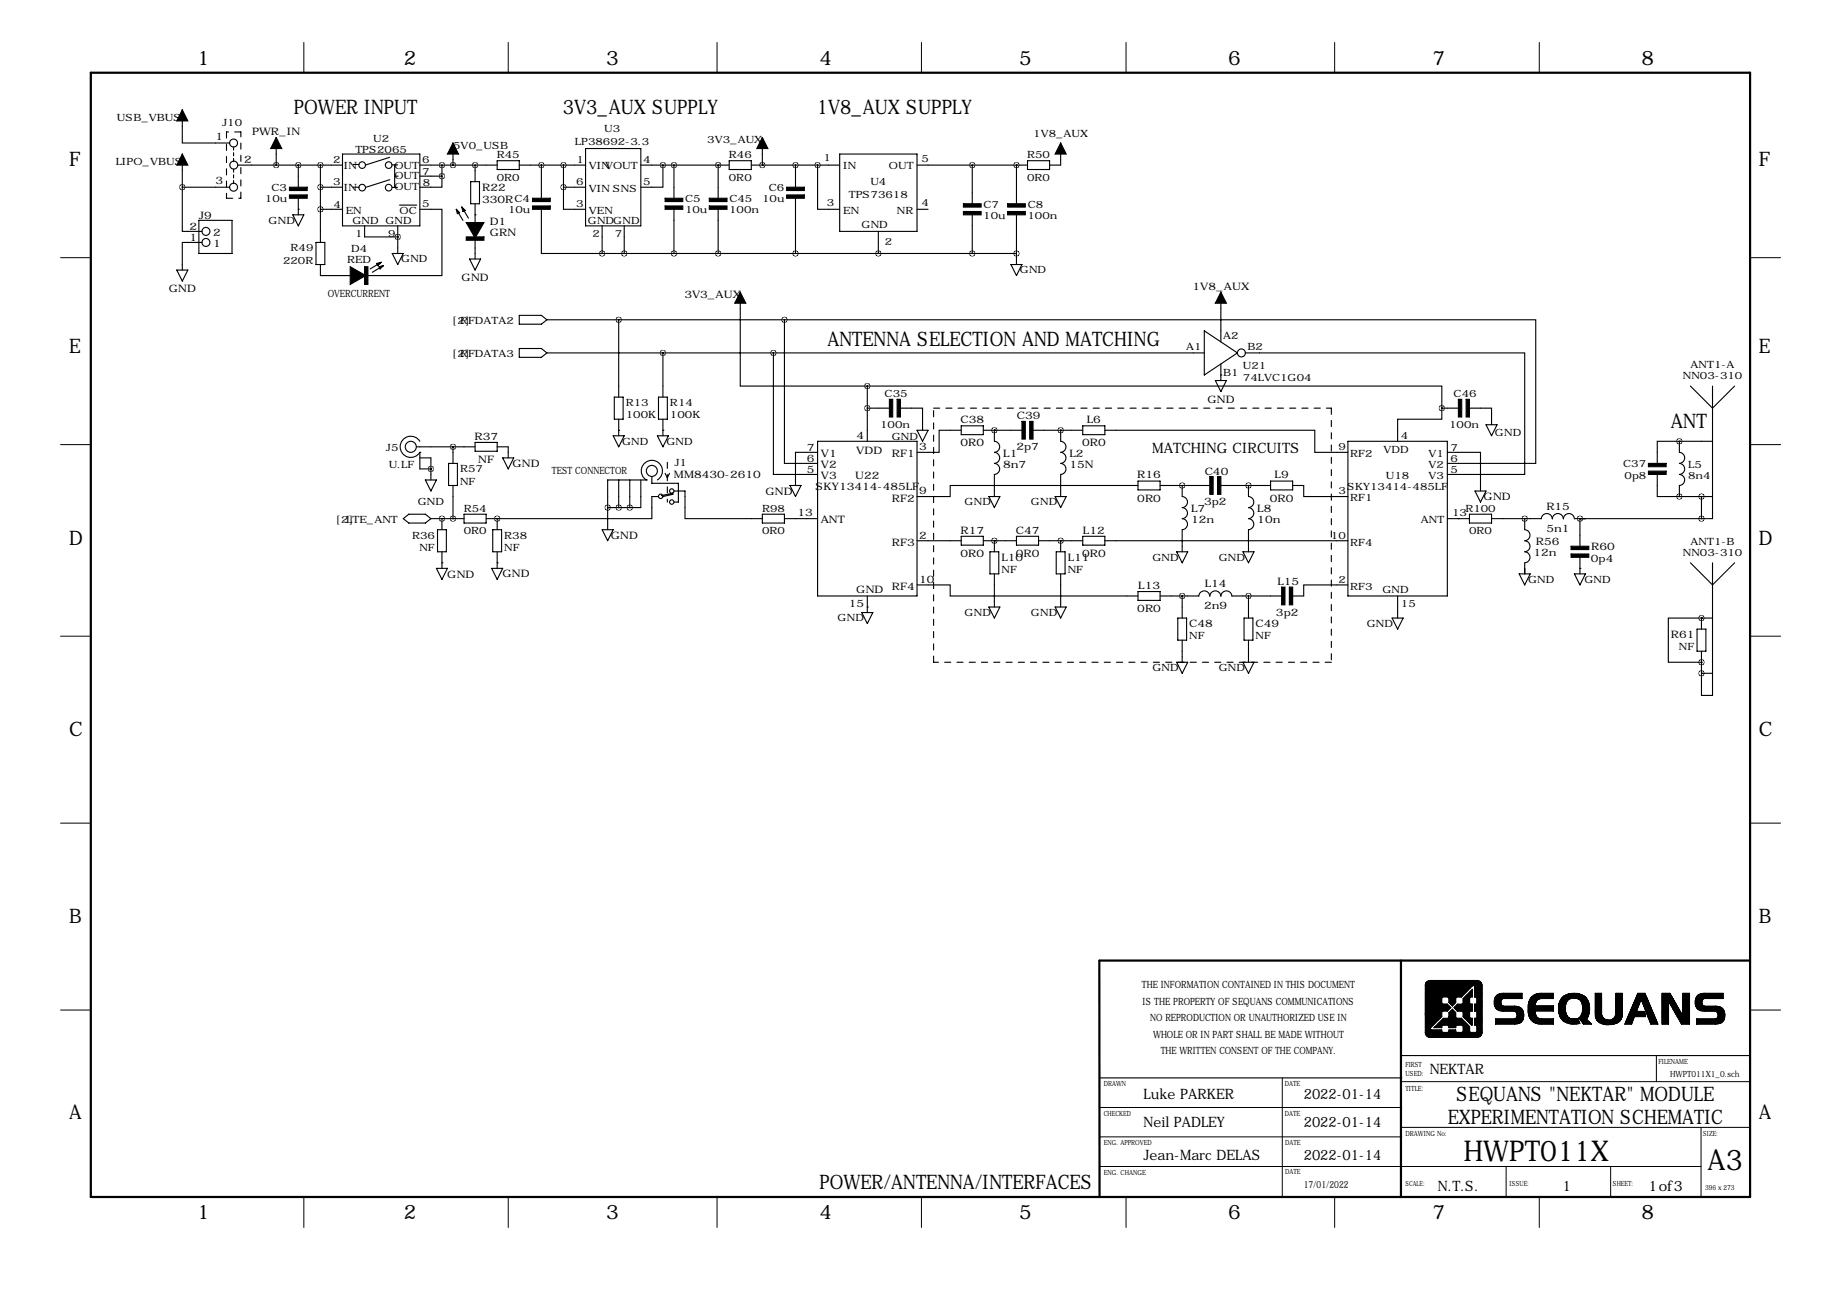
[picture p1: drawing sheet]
<svg xmlns="http://www.w3.org/2000/svg" width="419mm" height="297mm" viewBox="0 0 419 297" stroke-linecap="round" stroke-linejoin="round" font-family="sans-serif">
<g fill="none" stroke="#000" stroke-width=".23">
<path d="M69.8 9.8v6.9M116.8 9.8v6.9M164.8 9.8v6.9M211.8 9.8v6.9M258.9 9.8v6.9M306.8 9.8v6.9M353.9 9.8v6.9M13.9 59.2h7M402.3 59.2h7M13.9 102.2h7M402.3 102.2h7M13.9 146.3h7"/>
<path d="M402.3 146.3h7M13.9 189.2h7M402.3 189.2h7M13.9 232.2h7M327.7 233h3.7M327.7 233.2h3.7M327.7 229.5h3.7M327.7 231.2h5.2l.2 .1h-5.4M327.7 232.4h3.9l-3.9 .1M327.7 228.6h8.8l-8.8 .1M327.7 228.8h8.6l-.1 .1h-8.5M327.7 229h8.3l-.1 .2h-2.9l1.7 .1v1.2l-.8 .8-.8-.8v-1.1h1.6"/>
<path d="M327.7 229.2h3.8l-3.8 .1M327.7 229.8h3.7M327.7 230h3.7M327.7 230.3h3.7M327.7 230.4h3.7M327.7 230.5h3.7M327.7 230.6h3.7M327.7 230.9h5M327.7 231.4h5.5l.1 .2h-5.6M327.7 231.7h5.7M327.7 231.9h5.4M327.7 232h5.3"/>
<path d="M327.7 232.2h5.2M327.7 232.3h5.1M327.7 232.8h3.7M327.7 233.3h3.7M327.7 229.4h3.7v1.4h-3.7M327.7 229.7h3.7M327.7 229.9h3.7M327.7 230.2h3.7M327.7 231.8h5.5M327.7 232.7h3.7M327.7 232.9h3.7M327.7 233.4h3.7"/>
<path d="M327.7 237.4a1.07 1.07 0 0 0 1.1 1M327.8 226.5h10.7l-.1 .2h-10.6l10.5 .1M327.9 225.9l.1-.1h12.4l-12.2-.1 11.7-.1v12.8l-11.7-.1h12l.2-.1h-12.4l-.1-.1h12.5l.1-.2-12.7-.1h12.8v-.1l-12.9-.1h13v-11.2h-13v-.1l12.9-.1h-12.9l.1-.2h12.8zM327.9 225.9l.9-.5h10.8a1.12 1.12 0 0 1 1.1 1.1v10.9a1.12 1.12 0 0 1-1.1 1.1h-10.8a1.12 1.12 0 0 1-1.1-1.1v-10.9zM328.8 236.2a.36 .36 0 0 0-.1 .4 .36 .36 0 0 0 .3 .2h2.4v.5l.3 .2M329 236h-1.2v.2h1.1l-1.1 .1v.1h.9l-.9 .1v.2h1l-1 .2h3.6M329.7 235.3h-1.9v.1h1.8l-1.8 .1v.2h1.6l-1.6 .1v.1h1.3M331.2 234.9h5.5l.1 .2-5.9 .1 6.2 .1h-6.3l-.2 .1 6.7 .1h-6.8l-.1 .2h1.1l-.1 .1M331.4 235.9l.3-.3h1.1l.4 .3h1.4l-1.4 .1M331.4 230.6l.3 .3h1l.7 .8M331.4 229.5l.3-.4 1.3 .1 .2 .3v.9M331.4 233.5h-3.6l3.6 .1-.1 .2h-3.5l3.4 .1-.1 .1h-3.3l3.1 .1-.1 .2h-3l2.9 .1-.1 .2h-2.8l2.6 .1-.1 .1h-2.5l2.3 .1-.1 .2h-2.2l2 .1"/>
<path d="M331.4 232.7v1l-2.6 2.6M331.4 235.8h-1.1l-.2 .1 1.2 .1h-1.4M331.4 235.8h6.2h-1.3l.1 .1M331.4 235.8v.4h-1.6M331.8 232.3l-.4 .3M331.8 232.4l-.3 .3v1l-2.6 2.6-.1 .3 .2 .2M332.7 230.8l.9 .9-.9 .8h-1M332.7 230.9l.1 .1h-5.1M332.8 235.7h.2l.1 .6h1.6l.1-.6M333.1 233.8h1.5l.3 .4M333.1 233.8l-.3 .3h-1l-2.2 2.2h1.9v-.6h.2M333.1 229.5l-.3-.3-1.3 .1v1.3l.2 .2"/>
<path d="M333.1 229.5h1.5M333.2 229.8h1.4M333.2 230h1.4M333.2 230.3h1.4M333.2 230.4h1.4M333.2 230.4l1.3 .1-1.1 .1 .1 .2h.8l-.7 .1 .4 .1-.1 .2M333.2 233h1.4M333.2 233.3h1.4M333.2 233.5h1.4M333.2 233.6h1.4M333.2 232.8l.7-.6 .7 .6v1M333.2 230.4l.7 .8"/>
<path d="M333.2 229.7h1.4M333.2 229.9h1.4M333.2 230.2h1.4M333.2 232.9h1.4M333.2 233.2h1.4M333.2 233.4h1.4M333.4 231.7l-.7 .7h-1M334.1 232.3l-.5 .1 .7 .1h-.8l-.2 .2 1.3 .1h-1.4l-.1 1.2-.3 .2h-.9l-2 2M334.4 231.7l.7 .7h2.9l-1.7 .1v1.2l2 2h.2v-1.6l-.6-.1v-.2v-1.1l.3-.3M334.4 231.7h4M334.5 231.6h3.9M334.6 236.9h-1.4v.1l1.4 .1h-1.4l-.2 .2 1.8 .1h-7l3.7-.1-.1-.2-3.6-.1h3.6"/>
<path d="M334.6 229.5v1l-.7 .7M334.6 235.9v.3M334.7 233.9h-1.6v-1.1l.8-.8 .8 .8v1.2l-1.8 .1h3l.1 .2-4.4 .1h4.5l.2 .2-4.9 .1h5l.1 .1h-5.2M334.7 232h3.7M334.7 235.7l-1.5 .1v.4h1.5M334.9 231.2h3.5M334.9 232.2h3.5M334.9 235.6h1.2l.3 .3M334.9 235.7l-.2 .2M334.9 234.2h1l1.9 1.8M334.9 237.4l-.2-.2-.1-.4h-1.4l-.1 .5-.3 .2M334.9 235.5l-.3 .4"/>
<path d="M334.9 229.1l-.3 .3M335 232.3h3.4M335 231h3.4M335.1 232.4h1M336.1 235.7l.2 .2v1.2l-.2 .2h-1.2h-.2v-.5h-1.6l-.1 .5h-.2h-1.1h-.2v-.5h-2.5M336.1 232.4l.3 .2M336.1 232.3l.4 .3M336.3 232.7h1.5M336.4 235.9v1.2h1.4l.1 .2h-1.6l-.2 .2 .3-.4M336.4 230.6l-.3 .3h-1l-.7 .8M336.4 229.8h1.4M336.4 230.3h1.4"/>
<path d="M336.4 230.4h1.4M336.4 230.5h1.4M336.4 232.8h1.4M336.4 233h1.4M336.4 233.3h1.4M336.4 233.5h1.4M336.4 233.6h1.4M336.4 232.7v1l2 1.9v-1.5h-1.5M336.4 236.2h1.4M336.4 236.3h1.4M336.4 236.8h1.4M336.4 229.9h1.4"/>
<path d="M336.4 232.9h1.4M336.4 233.2h1.4M336.4 233.4h1.4M336.4 235.9l1.4 .1M336.4 236h1.4M336.4 236.4h1.4l-1.4 .1M336.4 236.7h1.4M336.4 236.9h1.4M336.4 237h1.4M336.5 233.8h1.3a.41 .41 0 0 0 .6 .4M336.6 233.9h1.2l.1 .1h-1.1M337 234.3h1.4"/>
<path d="M337.1 234.4h1.3M337.3 234.6h1.1M337.4 234.7h1M337.4 227.6h-9.6v.2h9.5l-9.5 .1v.2h9.3l-9.3 .1v.1h9l-.1 .1h-9M337.4 228.7h1M337.5 234.8h.9M337.5 228.6h.9M337.6 234.9h.8M337.7 228.4h.7M337.7 227.4h-9.9v.1h9.7M337.8 228.3h.6M337.8 236l.1 1.2 .2 .2"/>
<path d="M337.8 229.4v1.2a.41 .41 0 0 0 .6 .3M337.8 229.5h-1.3l-.1 .2h1.4M337.8 230h-1.4v.2h1.4M337.8 232.7v1.1M338 235.3h.4M338.1 230.8l-.2-.2v-1.1v-.2l.6-.1v-1.8l-2.2 2.2v1.2h-1.2l-.8 .9 .7 .8h1.1M338.1 235.4h.3M338.1 226.9h-10.3l10.2 .1-.1 .2h-10.1l10 .1M338.1 229.1l-.3 .3M338.2 235.5h.2M338.4 230.9v1.5h-.4l-.2 .3M338.4 231.3l-3.7 .1h3.7"/>
<path d="M338.4 227.7l-2 1.9v1h1.4l.1 .2-1.7 .1 2.3-.1v1.7h-.4M338.4 228.8h-1.1l-.1 .1h1.2M338.4 229h-1.4l-.1 .2h1.1l-1.2 .1-.1 .1h1.1M338.4 227.6v1.5h-.3M338.4 231.8h-3.9l3.9 .1M338.4 235.1h-.7l.7 .1M338.4 227.8l-.3 .1h.3M338.4 228.1l-.5 .1h.5M338.5 226.6l-2.5 2.6h-1.1l-.2 .3M338.6 226.6h.2l.2 .2v2.4l.5 .1v.2v1.1l-.2 .2M339 226.8a.36 .36 0 0 0-.2-.3 .36 .36 0 0 0-.4 .1l-2.5 2.5h-1M339 229.1l.5 .1 .1 .3v1.3l-.6 .1v1.5h.3"/>
<path d="M339 235.6h.5l.1 .3v1.2l-.3 .4M339 228.4h1.7M339 228.7h1.7M339 228.8h1.7M339 228.9h1.7M339 229h1.7M339 231.7h1.7M339 231.9h1.7M339 232h1.7M339 232.2h1.7M339 232.3h1.7M339 234.7h1.7"/>
<path d="M339 234.8h1.7M339 234.9h1.7M339 235.2h1.7M339 235.3h1.7M339 235.4h1.7M339 235.5h1.7M339 226.9h1.7M339 227h1.7M339 227.2h1.7M339 227.3h1.7M339 227.4h1.7M339 227.5h1.7"/>
<path d="M339 227.6h1.7M339 227.8h1.7M339 227.9h1.7M339 228.1h1.7M339 228.2h1.7M339 228.3h1.7M339 228.6h1.7M339 231.6h1.7M339 231.8h1.7M339 234.6h1.7M339 235.1h1.7M339.3 232.4l.3 .2"/>
<path d="M339.3 232.3l.4 .3-.1 1.2-.1 .4h-.5v1.4l1.7 .1M339.3 230.9h.1M339.3 232.4h1.4M339.5 232.7v1.1v.2l-.5 .1v1.6h.5v.2v1.2l-.2 .2h-1.4v-1.3l-1.9-1.9h-1.1l-.2-.3M339.6 232.7h1.1M340.7 226.7h-1.7l-.1-.2h1.8a1.07 1.07 0 0 0-1.1-1h-10.8a1.07 1.07 0 0 0-1.1 1v10.9M340.7 229.5h-1.1v.2h1.1M340.7 231.3h-1.6l1.6 .1M340.7 232.5h-1.2l.1 .2M340.7 230.9l-1.7-.1v1.7h.3M340.7 229.3h-1.1v.1h1.1M340.7 229.8h-1.1v.1h1.1"/>
<path d="M340.7 230h-1.1v.2h1.1M340.7 230.3h-1.1l1.1 .1M340.7 230.5h-1.1l1.1 .1M340.7 231h-1.6l1.6 .2M340.7 232.8h-1.1v.1h1.1M340.7 233h-1.1v.2h1.1M340.7 233.3h-1.1v.1h1.1M340.7 233.5h-1.1l1.1 .1M340.7 233.8h-1.1l1.1 .1M340.7 234l-1.3 .1h1.3M340.7 234.3h-1.6l1.6 .1M340.7 236h-1.1v.2h1.1"/>
<path d="M340.7 237.4l-5.8 .1M340.7 226.8h-1.7v2.4h1.7M340.7 236.3h-1.1v.1h1.1M340.7 236.8h-1.1l1.1 .1M340.7 236.5h-1.1v.2h1.1M340.7 237h-1.1l1.1 .1M340.7 230.8l-1.3 .1M340.7 235.8h-1.2l.1 .1h1.1M340.7 237.3l-1.4 .1M340.7 237.4a1.07 1.07 0 0 1-1.1 1M343.5 230.3l.1 1M343.6 229.6l-.1 .6"/>
<path d="M343.6 231.3l.1 .1 5.5 .1h-5.4v.2l5.9 .1h-5.8l.1 .1 5.9 .1h-5.8l.2 .2M343.6 231.3l.7 .8M343.7 229.5l1.7 .1-.2 .2h-1.6l1.5 .1v.1h-1.5l1.4 .1v.6h-1.4v.2l1.6 .1h-1.6v.2l1.9 .1h-1.9M343.9 234.3v.1h6.2l-6.2 .1v.2h6.1l-6.1 .1v.1h5.9l-5.9 .1v.2h5.6l-5.6 .1v.1h4.9M344.1 228.8l1.2-.4h4.6v1.2l-6.2-.1zM344.3 232.2h5.7l.1 .1h-5.6l5.6 .1v.1M344.4 232.2l.9 .3 3.1 .1M345 228.4l4.9 .1h-5.2l-.3 .2 5.5 .1h-5.7l-.1 .1 5.8 .1-6 .1h6v.2l-6.2 .1h6.2v.1M345 230.3h-1.4l1.4 .1M345 230.5h-1.4l1.4 .1M345 230.6l.1 .2M345.1 230.9l.3 .3"/>
<path d="M345.1 230l-.1 .3M345.4 229.7l-.3 .3M345.4 231.2l3.1 .1 1 .4M345.7 229.6h-.3M348 232.5h.3M348.5 232.6l.2 .3M348.5 232.6h1.7v.2h-1.6l1.7 .1v.1h-1.6l1.6 .1v.2h-1.5M348.7 232.9l.1 .7h1.5v.2l-1.6 .1h1.6l-1.7 .1-.1 .1 1.7 .2M348.8 233.6l-.2 .4-.4 .2M348.8 233.4h1.5v.1h-1.5M349.5 231.6l.7 .9M350.1 232.5h-1.8l.2 .1"/>
<path d="M350.2 232.5l.1 1M350.2 234.3h-6.4v1.2h4.7l1-.4M350.2 234.3l-.7 .8M350.3 233.6l-.1 .7M351.3 231.3h5.8v1.2h-4.2a1.48 1.48 0 0 0 1.5 1.7M351.3 231.4h5.8M351.3 231.5h5.8M351.3 231.7h5.8M351.3 231.8h5.8v.1h-5.8M351.3 232h5.8v.2h-5.8M351.3 232.3h5.8M351.3 232.4h5.8"/>
<path d="M351.3 232.5l.4 1.5M351.7 234h1.8l.3 .1h-2.1l.1 .2h5.3v1.2h-2.7M351.7 229.8l-.3 1.1-.1 1.6 1.6 .1h-1.6v.2l1.7 .1h-1.7l.1 .1 1.6 .1h-1.6v.2l1.7 .1h-1.6v.1l1.7 .1h-1.7l.1 .2 1.8 .1-1.7 .1M351.7 234a2.66 2.66 0 0 0 2.7 1.5M352.7 228.8l-1 1M353.1 230.3l-.1 .9M353.1 230.3h-1.6l1.6 .1v.1h-1.7l1.6 .2h-1.6v.2l1.6 .1h-1.7v.2l1.6 .1M353.5 235.4h3.6M353.6 229.8h-1.9l1.7 .1-.1 .1-1.7 .1h1.6l-.1 .2M353.6 229.8l-.5 .5M354.4 228.4h-.7l-1 .3M354.4 229.6l-.8 .2"/>
<path d="M354.4 228.4h2.7v1.1l-5.3 .1h2.2l-.4 .2M357.1 228.4l-3.6 .1M357.1 228.5h-3.8l-.3 .2h4.1M357.1 228.8h-4.4l-.2 .1h4.6M357.1 229l-4.9 .1h4.9M357.1 229.3l-5.2 .1h5.2M357.1 234.4h-5.2l5.2 .1M357.1 234.7h-5l5 .1M357.1 234.9h-4.6l4.6 .1M357.1 235.2h-4.2l4.2 .1M358.3 231.9l.3 1.7M358.3 231.9h1.6l-1.6 .1v.2l1.6 .1h-1.6l1.6 .1v.1l-1.6 .1h1.6l.1 .2h-1.7l1.7 .1"/>
<path d="M358.6 233.6l.8 1.2M358.6 230.1l-.3 1.7M358.6 230.1h1.7l-.1 .2-1.7 .1h1.6v.1l-1.7 .1 1.6 .1h-1.6v.2h1.6M358.6 233.6h1.7M359.5 229l-.8 1.1M359.5 234.8l1.1 .5M359.5 229l-.1 .1h5l.1 .2-5.4 .1h5.5l.1 .1h-2.4l2.5 .1 .1 .2h-1.9l1.9 .1 .1 .1h-1.6l1.6 .1 .2 .2h-1.7l1.7 .1 .1 .1h-1.6l1.6 .2h-1.6l.1 .2M359.5 229h4.7M359.9 231.9l.1 1M360 230.9l-1.6 .1-.1 .2h1.6l-1.6 .1v.1l1.6 .1h-1.6v.2l1.6 .1h-1.6v.1M360 232.9v.1h-1.6l1.6 .1 .1 .2h-1.6l1.7 .1v.1l-1.6 .1M360 230.9l-.1 .9"/>
<path d="M360 232.9l.3 .7M360.3 233.6l.7 .6M360.3 233.6l.1 .2h-1.8l2.2 .2h-2l.1 .1h2.1M360.3 230.1l-.3 .7M360.6 228.5h2.5M360.6 228.5l-.4 .2 3.6 .1h-3.8l-.3 .1 4.5 .1M360.6 235.3l1.2 .2M360.7 228.5l-1.2 .5M361 228.5h2.1M361 229.6l-.7 .5M361 234.1l.7 .2M361 234.1h1.7"/>
<path d="M361.1 229.6a2.33 2.33 0 0 1 2.4 .5M361.4 229.5h-2.4l-.1 .1h2l-.2 .2h-1.9l1.7 .1-.1 .1-1.8 .1M361.7 234.3l-.2 .1h.2M361.8 228.4l-1.2 .1M361.9 228.4l1.2 .1M362.7 234.1l-3.7 .2 .1 .1h3.7l-3.6 .1 .2 .2h3.5l.1 .1h-3.5l.1 .1h3.4l-3.1 .1 .3 .2h2.9l-2.6 .1 2.1 .1M362.7 234.1l-.5 .3M362.7 234.1l.4 1.2M363 234l1.1 1.5h1.8l-1.2-1.2M363.1 235.3l-1.2 .2M363.1 228.5l1.1 .5M363.4 233.6l-.4 .4"/>
<path d="M363.4 233.6h1.7M363.4 230.2l.3 .7M363.7 232.9l-.3 .7M363.7 230.9l.1 1M363.8 230.9h1.5l-1.5 .1v.2l1.6 .1h-1.6v.1h1.6l-1.6 .1v.2h1.6l-1.6 .1v.1M363.8 232.9h1.5v.1h-1.6l1.6 .1v.2h-1.7l1.6 .1v.1l-1.8 .1M363.8 231.9l-.1 1M363.8 231.9h1.6l-1.6 .1v.2h1.6l-1.6 .2h1.6v.1l-1.6 .1h1.6v.2l-1.6 .1M364.3 229.1a3.5 3.5 0 0 1 1.2 2.8M364.7 234.3h-1.5l.1 .1 1.6 .1h-1.5l.1 .2 1.7 .1h-1.6l.1 .1 1.7 .1h-1.6v.2l1.9 .1h-1.8l.1 .1h1.8M365.1 233.6l-.1 .2-1.9 .1h1.9l-.1 .1h-1.9l.1 .1h1.7l-.1 .2M365.1 233.6l-.4 .7"/>
<path d="M365.5 232l-.4 1.6M366.8 228.4h1.3l-1.3 .1v.2h1.3l-1.3 .1v.1h1.3l-1.3 .1 1.3 .1v.2l-1.3 .1h1.4M366.8 233.7a1.88 1.88 0 0 0 .9 1.3M367.7 235.1l1.2 .5h.9M368.2 229.5h-1.4l1.4 .1M368.2 231.3h-1.4v.1h1.4M368.2 232.5h-1.4l1.4 .1M368.2 229.8h-1.4l1.4 .1M368.2 230h-1.4l1.4 .1M368.2 230.3h-1.4l1.4 .1M368.2 230.5h-1.4l1.4 .1M368.2 230.7h-1.4v.2h1.4"/>
<path d="M368.2 231h-1.4v.2h1.4M368.2 231.5h-1.4v.2h1.4M368.2 231.8h-1.4v.1h1.4M368.2 232h-1.4v.2h1.4M368.2 232.3h-1.4l1.4 .1M368.2 232.8h-1.4l1.4 .1M368.2 232.9l.1 .7M368.3 233.6h-1.5l1.4-.1v-.1h-1.4l1.4-.1v-.2h-1.4l1.4-.1v-4.6h-1.5l.1 5.3M368.3 233.6l.1 .2h-1.6l1.8 .2h-1.7v.1l2 .2h-1.9v.1l2.6 .1M368.3 233.6l.7 .7 .9 .2M370.7 234.3l.5-.5 .3-.9h1.4v.1h-1.4l1.4 .1v.2l-1.5 .1h1.5v.1l-1.6 .1h1.6v.2l-1.7 .1 1.6 .1h-1.7l-.1 .1 1.7 .2h-1.9l-.2 .1h2.1l-.1 .1h-5.5l.1 .2h5.3l-5.2 .1 .1 .1h4.8l-4.6 .1 .2 .2h4.1l-3.8 .1 .4 .1h2.6l-2.4 .1M370.7 234.4l-.8 .1"/>
<path d="M371.5 229.5h1.4M371.5 231.3h1.4M371.5 232.5h1.4M371.5 232.8h1.4v-4.4h-1.4v4.5M371.5 228.4h1.4M371.5 228.5h1.4M371.5 228.7h1.4M371.5 228.8h1.4M371.5 228.9h1.4M371.5 229h1.4M371.5 229.1h1.4M371.5 229.3h1.4"/>
<path d="M371.5 229.4h1.4M371.5 229.6h1.4M371.5 229.8h1.4M371.5 229.9h1.4M371.5 230h1.4M371.5 230.1h1.4M371.5 230.3h1.4M371.5 230.4h1.4M371.5 230.5h1.4M371.5 230.6h1.4M371.5 230.7h1.4M371.5 230.9h1.4"/>
<path d="M371.5 231h1.4M371.5 231.2h1.4M371.5 231.4h1.4M371.5 231.5h1.4M371.5 231.7h1.4M371.5 231.8h1.4M371.5 231.9h1.4M371.5 232h1.4M371.5 232.2h1.4M371.5 232.3h1.4M371.5 232.4h1.4M371.5 232.6h1.4"/>
<path d="M372.9 233.7a2.52 2.52 0 0 1-3.1 1.9M372.9 232.7v1M376.3 232.5v.1M377.2 229.8l-1.3 .1v.1h1.2l-1.3 .1v.2h1.2l-1.3 .1-.1 .1 1.3 .1-1.3 .1h1.2v.2l-1.4 .1h1.4l-.1 .2-1.4 .1h1.4l-.1 .1-1.4 .1h1.4l-.1 .2-1.4 .1h1.4l-.1 .1-1.4 .1h1.4v.2h-1.5l1.4 .2h-1.4l-.1 .1h3.3l.2 1.2h-2.6l-.6 1.8h-1.6l3-7.1h1.7l3 7.1h-1.7l-2.2-5.8-1.1 2.8M378.1 232.6h-3.3l-.1 .2 3.5 .1h-3.6l-.1 .1 3.7 .1h-3.7v.2l3.7 .1h-3.8l-.1 .1 4 .1h-4l-.1 .2h1.5l-1.6 .2h1.5v.1l-1.6 .2h1.5v.1l-1.6 .1h1.5v.2l-1.6 .1h1.5v.1h-1.5l1.4 .1v.2l-1.6 .1h1.6l-.1 .1h-1.5M378.2 228.4h-1.6l1.6 .1 .1 .2-1.9 .1h1.9l.1 .1-2.1 .1 2.2 .1h-2.3v.2l2.4 .1h-2.5v.1l2.6 .1h-2.7v.2l2.8 .1h-1.5l.1 .1h1.5l-1.5 .1 .1 .2h1.5l-1.4 .1v.1h1.5l-1.5 .1 1.6 .1v.2h-1.5l1.6 .1v.2h-1.4l1.5 .1v.1h-1.4l1.5 .1v.2l-1.4 .1h1.5v.1l-1.4 .1h1.5v.2l-1.4 .1 1.5 .1h-1.4v.1h1.5l-1.4 .1v.2l1.6 .1h-1.5v.1l1.6 .1h-1.6l.1 .2h1.5l-1.5 .1 .1 .1 1.6 .1h-1.6l.1 .2 1.6 .1-1.5 .1h1.5l.1 .1h-1.6l1.6 .2 .1 .1h-1.6l1.6 .1 .1 .2-1.5 .1h1.5l.1 .1-1.5 .1h1.5l.1 .2-1.5 .1h1.6v.1h-1.6M382.1 229.5l2.6 .1h-2.6M382.1 231.3h1.5M382.1 228.4h1.8l3 5.2v-5.2h1.5v7.1h-1.8l-3-5.3v5.3h-1.5zM382.1 234.3h1.5M382.1 232.5h1.5M382.1 228.4h1.8"/>
<path d="M382.1 228.5h1.9v.2h-1.9M382.1 228.8h2l.1 .1h-2.1M382.1 229l2.3 .1h-2.3M382.1 229.3l2.4 .1h-2.4M382.1 229.8l2.7 .1h-2.7M382.1 230l2.8 .1h-2.8M382.1 230.3h1.5M382.1 230.4h1.5M382.1 230.5h1.5M382.1 230.6h1.5M382.1 230.7h1.5M382.1 230.9h1.5"/>
<path d="M382.1 231h1.5M382.1 231.2h1.5M382.1 231.4h1.5M382.1 231.5h1.5M382.1 231.7h1.5M382.1 231.8h1.5M382.1 231.9h1.5M382.1 232h1.5M382.1 232.2h1.5M382.1 232.3h1.5M382.1 232.4h1.5M382.1 232.6h1.5"/>
<path d="M382.1 232.8h1.5M382.1 232.9h1.5M382.1 233h1.5M382.1 233.1h1.5M382.1 233.3h1.5M382.1 233.4h1.5M382.1 233.5h1.5M382.1 233.6h1.5M382.1 233.8h1.5M382.1 233.9h1.5M382.1 234h1.5M382.1 234.1h1.5"/>
<path d="M382.1 234.4h1.5M382.1 234.5h1.5M382.1 234.7h1.5M382.1 234.8h1.5M382.1 234.9h1.5M382.1 235h1.5M382.1 235.2h1.5M382.1 235.3h1.5M382.1 235.4h1.5M383.7 230.3l1.4 .1h-1.4l.1 .1h1.3l.1 .1h-1.3l1.4 .1 .1 .2h-1.4l1.4 .1 .1 .2h-1.4l1.4 .1 .1 .1h-1.3l1.4 .1 .1 .2h-1.3l1.3 .1 .1 .1h-1.3l1.4 .1v.2h-1.3l.1 .1 1.4 .1h-1.3l.1 .1 1.3 .1h-1.3l.1 .2 1.4 .1h-1.4l.1 .1 1.4 .1h-1.3l.1 .2 1.3 .1h-1.3l.1 .1h2.9l-2.8 .1v.2h2.8l-2.7 .1 2.7 .1v.1h-2.5l2.5 .2v.1h-2.4l2.4 .1v.2h-2.3l2.3 .1v.1h-2.1l2.1 .1v.2h-2l2 .1v.1h-1.8M386.9 229.5h1.5l-1.5 .1M386.9 231.3h1.5v.1h-1.5"/>
<path d="M386.9 232.5h1.5l-1.5 .1M386.9 228.4h1.5M386.9 228.5h1.5v.2h-1.5M386.9 228.8h1.5v.1h-1.5M386.9 229h1.5l-1.5 .1M386.9 229.3h1.5l-1.5 .1M386.9 229.8h1.5l-1.5 .1M386.9 230h1.5l-1.5 .1M386.9 230.3h1.5l-1.5 .1M386.9 230.5h1.5l-1.5 .1M386.9 230.7h1.5v.2h-1.5M386.9 231h1.5v.2h-1.5"/>
<path d="M386.9 231.5h1.5v.2h-1.5M386.9 231.8h1.5v.1h-1.5M386.9 232h1.5v.2h-1.5M386.9 232.3h1.5l-1.5 .1M386.9 232.8h1.5l-1.5 .1M386.9 233h1.5l-1.5 .1M386.9 233.3h1.5l-1.5 .1M389.7 230.6l.1 .7M389.7 230.4h1.5v.1h-1.5M389.8 231.3l.1 .1 5.6 .1h-5.5v.2h5.7M389.9 231.3l.7 .8M390.1 234.3v.1h6.2l-6.2 .1v.2h6.1l-6.1 .1v.1h5.9l-5.9 .1v.2h5.6l-5.6 .1v.1h5"/>
<path d="M390.6 232.2l.9 .3h2.9M391.3 228.4h4.8M391.3 230.6v.2M391.3 230.8l.3 .4M391.3 230v.3h-1.6v.3h1.6M391.6 229.6l-.3 .4M391.6 229.6h-1.8h6.3v-1.2h-4.2a1.84 1.84 0 0 0-2.2 1.8M391.6 229.6l-.1 .2h-1.7l1.6 .1-.1 .1h-1.6l1.6 .1v.6h-1.6v.2h1.6l.1 .1h-1.6v.2l1.9 .1h-1.9M391.6 231.2l2.8 .1M391.9 229.6h-.3M394.2 232.5h.5M394.4 232.5l.5 .4 .1 .6"/>
<path d="M394.4 231.3l1.3 .4M394.6 234.1l-.3 .1M395 233.6l-.4 .5M395.7 231.7l.2 .1h-5.8l.1 .1h5.8l.1 .1h-5.8l.3 .2h5.6l-5.4 .1 5.5 .1v.1h-1.8l1.9 .1v.2h-1.6l1.7 .1v.1h-1.5l1.5 .1v.2h-1.5l1.5 .1v.1h-1.5l1.5 .1v.2l-1.6 .1 1.5 .1h-1.6l-.1 .1 1.7 .2M395.7 235.1l-1.3 .4M395.7 231.6l.7 .9M396.1 228.5h-5.2l-.2 .2h5.4M396.1 228.8h-5.7l-.1 .1h5.8M396.1 229l-6 .1h6M396.1 229.3l-6.2 .1h6.2M396.4 232.5l.1 .7M396.4 234.3h-6.4v1.2h4.4"/>
<path d="M396.4 234.3l-.6 .8M396.5 233.6l-.1 .7M396.5 233.2v.3M402.3 232.2h7M252.8 254.6h69.5M294.8 247.8v27.4M322.3 248.7h80M322.3 259.2h80M380.8 242.7v6M391.1 259.2v16M69.8 275.2v7M116.8 275.2v7"/>
<path d="M164.8 275.2v7M211.8 275.2v7M252.8 268.2h138.3M252.8 261.4h69.5M258.9 275.2v7M306.8 275.2v7M346.3 268.2v7M353.9 275.2v7M370.3 268.2v7"/>
</g>
<g fill="none" stroke="#000" stroke-width=".25">
<path d="M41.9 25.3v7.6h10.9M41.9 35.4v7.6M53.7 33.8v.7M53.7 35.1v.7M53.7 36.4v.7M53.7 38.9v.7M54.6 38h24.1M63.5 31.6v6.4M68.6 38v5M73.7 38v17.7M78.7 35.4h17.8v16.5h-17.8zM81.2 37.8h1.3"/>
<path d="M89.6 36.2l-5.6 1.8M90.1 37.9h1.3M90.7 37.9v5.1M96.5 38h17.8M101.6 38v2.5M104.1 32.9v5.1M109.2 38v3.8M114.3 36.9h5.1v2.1h-5.1zM119.4 38h15.2M124.5 38v7.6M129.5 38v5M134.6 34.1h12.7v17.8h-12.7z"/>
<path d="M147.3 38h20.3M152.4 38v5h-5.1M154.9 38v7.6M165.1 38h.1M165.1 38v7.6M167.6 36.9h5.1v2.1h-5.1zM172.7 38h20.3M175.3 38h.1M175.3 31.6v6.4M182.9 38v5M188 38v10.1h5M193 35.4h17.8v17.8h-17.8z"/>
<path d="M210.8 38h25.4M223.5 38v8.8M233.7 38h.1M233.7 38v8.8M236.2 36.9h5.1v2.1h-5.1zM243.8 32.9v5.1h-2.5M41.9 43v10.2h4.6M41.9 43h10.9M45.7 50.7h7.6v7.6h-7.6zM46.5 55.7h-4.6v6.4M53.7 40.2v.7M53.7 41.5v.7"/>
<path d="M67.3 49.4h2.5l-1.2 2.5zM68.6 48.1h.1M68.6 45.6v3.8M72.6 55.7h2.1v5.1h-2.1zM73.7 43h5M73.7 48.1h5M81.2 43h1.4M83.8 51.9v2.6h7.6M89.6 41.3l-5.6 1.8M90.2 43.1h1.2M90.2 58.3h2.5l-1.3 2.5zM90.7 40.5h.8"/>
<path d="M91.4 54.5h.1M91.4 51.9v6.4M91.8 47.2h4M96.5 48.1h5.1v15.3h-17.8M96.5 40.5h5.1M101.6 40.5v2.5h-5.1M104.9 48.1l1.5 2.6M104.9 48.1l.8 .8-.5 .2zM106.2 47.6l1.5 2.6M106.2 47.6l.7 .8-.5 .2zM107.9 59.5h2.6l-1.3 2.6zM108.2 41.8h2v5h-2z"/>
<path d="M109.2 49.4h.1M109.2 46.8v5.1M109.2 54.5v5M124.5 48.1v10.2h13.9M129.5 43v5.1h5.1M129.5 43h5.1M138.4 51.9v6.4M138.4 58.3h95.3M143.5 51.9v6.4M154.9 48.1v10.2M165.1 48.1v10.2M182.9 45.6v12.7"/>
<path d="M201.9 53.2v5.1M210.8 48.1h2.6M223.5 49.4v8.9M233.7 49.4v11.4M40.6 62.1h2.6l-1.3 2.5zM73.7 60.8v2.6h7.6M86.6 60.6l1-.3-.7 .8zM87.1 61.3l1-.2-.7 .7zM87.6 60.3l-2.5 1.5M88.1 61.1l-2.5 1.5M119.4 72.5h5.1l1.2 1-1.2 1h-5.1zM125.7 73.5h54.6"/>
<path d="M142.2 73.5v17.8M170.2 67.2v21.6h29.2M180.3 73.5v33h7.7M180.3 73.5h172.8v33h-20.4M232.4 60.8h2.5l-1.2 2.6zM276.9 76.1l7.6 5-7.6 5.1zM280.7 67.2v11.4M119.4 80.1h5.1l1.2 1-1.2 1.1h-5.1zM125.7 81.1h151.2M141.2 91.3h2.1v5.1h-2.1zM142.2 98.9h.1M142.2 96.4v3.8"/>
<path d="M151.4 91.3h2v5.1h-2zM152.4 98.9h.1M152.4 81.1v10.2M152.4 96.4v3.8M177.8 81.1v28h10.2M199.4 88.8h132.1v5M199.4 93.8h5.1M199.4 88.8v12.7M207 93.8h5.1v5.1M210.8 98.9h2.6l-1.3 2.6zM221 98.9h-5.1v5.1h-5.1M221 97.9h5.1v2h-5.1z"/>
<path d="M226.1 98.9h8.8M228.6 98.9h.1M228.6 98.9v2.6M237.5 98.9h11.4M243.8 98.9l.1 2.6a1.27 1.27 0 0 1 1.2 1.2 1.27 1.27 0 0 1-1.3 1.3M243.8 98.9h.1M248.9 97.9h5.1v2h-5.1zM254 98.9h48.3v5.1h7.6M279.4 87.5h2.5l-1.2 2.5zM280.7 86.2h.1M280.7 83.7v3.8M286.3 81.1h64.2v28h-17.8"/>
<path d="M331.5 93.8v2.6h-10.2v5.1M331.5 93.8h3.8M337.8 93.8h5.1v3.8M341.6 97.6h2.6l-1.3 2.6zM388.6 88.8l5.1 5 5.1-5M393.7 88.8v30.4h-31.8M92.7 119.2l1.3-1h3.8l1.3 1-1.3 1.1h-3.8zM95.8 102.7h13.4M96.5 101.5a2.44 2.44 0 0 0-3.6-.6 2.44 2.44 0 0 0-.1 3.7 2.44 2.44 0 0 0 3.7-.6M96.5 104h.1M96.5 104v3.8h2.6M96.5 105.3h2.6v5"/>
<path d="M97.8 110.3h2.5l-1.2 2.6zM99.1 107.8h.1M99.1 119.2h7.6M101.6 119.2h.1M101.6 119.2v2.6M103.1 106.5h2.1v5.1h-2.1zM104.1 119.2h.1M104.1 102.7v3.8M104.1 111.6v7.6M106.7 118.2h5.1v2.1h-5.1zM109.2 101.7h5.1v2h-5.1zM111.8 119.2h2.5"/>
<path d="M114.3 119.2h.1M114.3 119.2v2.6M114.3 102.7h2.5v2.6M115.6 105.3h2.5l-1.3 2.5zM139.7 116.7h.1M141 100.2h2.5l-1.3 2.5zM142.2 116.7h.1M142.2 110.3v6.4M144.8 116.7h.1M144.8 110.3v6.4M147.3 110.3v6.4h-7.6M148.6 110.3a2.44 2.44 0 0 1-.6-3.6 2.44 2.44 0 0 1 3.7 0 2.44 2.44 0 0 1-.6 3.6"/>
<path d="M148.6 110.3h.1M148.6 110.3h-8.9v11.5M149.9 109.6v1.5h6.1v4.3h-1.1M151.1 100.2h2.6l-1.3 2.5zM151.4 114.2h-1.5v5h-35.6M152.1 113.9l2.6-.5v.3l-2.3 .5zM152.9 108.8l.5 1 .5-1M154.9 112.9h2.6v6.3h17.8M175.3 118.2h5v2.1h-5zM180.3 119.2h7.7M181.6 111.6h2.5l-1.2 2.6zM188 104h-5.1v7.6"/>
<path d="M188 101.5h22.8v35.5h-22.8zM227.3 114.2h2.6l-1.3 2.5zM228.6 101.5a1.27 1.27 0 0 1 1.2 1.2 1.27 1.27 0 0 1-1.2 1.3M228.6 104a1.27 1.27 0 0 1 1.2 1.3 1.27 1.27 0 0 1-1.2 1.2M228.6 106.5a1.27 1.27 0 0 1 1.2 1.3 1.27 1.27 0 0 1-1.2 1.3v5.1M242.6 114.2h2.5l-1.3 2.5zM243.9 104a1.27 1.27 0 0 1 1.2 1.3 1.27 1.27 0 0 1-1.3 1.2 1.27 1.27 0 0 1 1.3 1.3 1.27 1.27 0 0 1-1.3 1.3v5.1M261.6 111.6h-43.2v2.6h-7.6M261.6 110.6h5.1v2h-5.1zM266.7 111.6h11.4M271.8 111.6v2.6a1.27 1.27 0 0 1 1.2 1.2 1.27 1.27 0 0 1-1.2 1.3 1.27 1.27 0 0 1 1.2 1.3 1.27 1.27 0 0 1-1.2 1.2 1.27 1.27 0 0 1 1.2 1.3 1.27 1.27 0 0 1-1.2 1.3v5.1M271.8 111.6h.1"/>
<path d="M280.7 111.6h11.4M287 111.6v2.6a1.27 1.27 0 0 1 1.2 1.2 1.27 1.27 0 0 1-1.2 1.3 1.27 1.27 0 0 1 1.2 1.3 1.27 1.27 0 0 1-1.2 1.2 1.27 1.27 0 0 1 1.2 1.3 1.27 1.27 0 0 1-1.2 1.3v5.1M287 111.6h.1M292.1 110.6h5.1v2h-5.1zM297.2 111.6h2.5v2.6h10.2M309.9 101.5h22.8v35.5h-22.8zM332.7 104h7.7v8.9M332.7 119.2h5.1M335.3 119.2h.1M337.8 118.2h5.1v2.1h-5.1zM339.1 112.9h2.5l-1.2 2.5zM342.9 119.2l11.4 .1a1.27 1.27 0 0 1 1.3-1.2 1.27 1.27 0 0 1 1.3 1.2"/>
<path d="M350.5 119.2v2.6a1.27 1.27 0 0 1 1.2 1.3 1.27 1.27 0 0 1-1.2 1.2 1.27 1.27 0 0 1 1.2 1.3 1.27 1.27 0 0 1-1.2 1.3 1.27 1.27 0 0 1 1.2 1.2 1.27 1.27 0 0 1-1.2 1.3v2.5M350.5 119.2h.1M356.9 119.3a1.27 1.27 0 0 1 1.2-1.2 1.27 1.27 0 0 1 1.3 1.2M359.4 119.3a1.27 1.27 0 0 1 1.3-1.2 1.27 1.27 0 0 1 1.2 1.2M363.2 119.2v6.4M381 109.1v5.1h5.1M386.1 101.5h.1M386.1 101.5h-5.1v5M386.1 114.2h.1M386.1 101.5v2.5M386.1 114.2h7.6M386.1 101.5h7.6"/>
<path d="M386.1 104a1.27 1.27 0 0 1 1.2 1.3 1.27 1.27 0 0 1-1.2 1.2M386.1 106.5a1.27 1.27 0 0 1 1.2 1.3 1.27 1.27 0 0 1-1.2 1.3M386.1 109.1a1.27 1.27 0 0 1 1.2 1.3 1.27 1.27 0 0 1-1.2 1.2v2.6M391.2 114.2h.1M391.2 119.2h.1M391.2 114.2v5M100.3 130.7h2.6l-1.3 2.5zM100.6 121.8h2v5.1h-2zM101.6 129.4h.1M101.6 126.9v3.8M113 130.7h2.6l-1.3 2.5zM113.3 121.8h2v5.1h-2z"/>
<path d="M114.3 129.4h.1M114.3 126.9v3.8M138.4 121.8h2.6l-1.3 2.5zM199.4 139.6h.1M199.4 137v3.8M210.8 134.5h7.6v2.5h43.2M210.8 124.3h10.2M221 123.3h5.1v2h-5.1zM226.1 124.3h7.6M227.3 139.6h2.6l-1.3 2.5zM227.6 126.9h2v5h-2zM228.6 124.3h.1"/>
<path d="M228.6 124.3v2.6M228.6 131.9v7.7M233.7 123.3h5.1v2h-5.1zM238.8 124.3h10.1M242.6 139.6h2.5l-1.3 2.5zM242.8 126.9h2.1v5h-2.1zM243.8 124.3h.1M243.8 124.3v2.6M243.8 131.9v7.7M248.9 123.3h5.1v2h-5.1zM254 124.3h55.9M261.6 136h5.1v2h-5.1z"/>
<path d="M266.7 137h8.9M270.5 126.9h2.5l-1.2 2.5zM271.8 137v5.1M275.6 137.1a1.27 1.27 0 0 1 1.3-1.2 1.27 1.27 0 0 1 1.2 1.2 1.27 1.27 0 0 1 1.3-1.2 1.27 1.27 0 0 1 1.3 1.2 1.27 1.27 0 0 1 1.2-1.2 1.27 1.27 0 0 1 1.3 1.2M283.2 137h11.4M285.8 126.9h2.5l-1.3 2.5zM287 137v5.1M309.9 134.5h-10.2v2.5h-2.5M321.3 137v5.1M349.2 131.9h2.6l-1.3 2.6zM361.9 131.9h2.6l-1.3 2.6zM363.2 130.7h.1"/>
<path d="M363.2 128.1v3.8M388.6 129.4l5.1 5.1 5.1-5.1M393.7 129.4v30.5h-2.5v-10.2M198.1 140.8h2.6l-1.3 2.6zM270.5 152.3h2.5l-1.2 2.5zM270.8 142.1h2v5.1h-2zM271.8 147.2v5.1M285.8 152.3h2.5l-1.3 2.5zM286 142.1h2v5.1h-2zM287 147.2v5.1M320 142.1h2.6l-1.3 2.5zM390.1 144.6h2.1v5.1h-2.1z"/>
<path d="M391.2 154.8h.1M391.2 142.1h.1M391.2 142.1h-7.7v10.2h7.7M391.2 152.3h.1M391.2 154.8h2.5M391.2 142.1h2.5M391.2 142.1v2.5M252.8 247.8h69.5M322.3 242.7h80"/>
<circle cx="53.7" cy="32.9" r=".91"/>
<circle cx="53.7" cy="38" r=".91"/>
<circle cx="83.3" cy="38" r=".76"/>
<circle cx="89.4" cy="38" r=".76"/>
<circle cx="47.3" cy="53.2" r=".91"/>
<circle cx="47.3" cy="55.7" r=".91"/>
<circle cx="53.7" cy="43" r=".91"/>
<circle cx="83.3" cy="43.1" r=".76"/>
<circle cx="89.4" cy="43.1" r=".76"/>
<circle cx="285.4" cy="81.1" r=".91"/>
<circle cx="94.4" cy="102.7" r="1.27"/>
<circle cx="149.9" cy="108.3" r="1.27"/>
<circle cx="151.9" cy="114.1" r=".51"/>
<circle cx="154.4" cy="112.9" r=".51"/>
<circle cx="154.4" cy="115.4" r=".51"/>
</g>
<path d="M20.9 16.7h381.4v258.5h-381.4zM252.7 220.8l.1 54.4M252.8 220.8h149.5M322.1 220.8v54.4" fill="none" stroke="#000" stroke-width=".51"/>
<path d="M52.1 30.3v15.3M55.4 30.3h-3.3M52.1 45.6h3.3M55.4 45.6v-15.3M214.6 93.8h91.5M306.1 93.8v58.5M153.4 106.3v9.1M214.6 152.3v-58.5M306.1 152.3h-91.5" fill="none" stroke="#000" stroke-width=".25" stroke-dasharray="1.4 1.4"/>
<g fill="#000" stroke="#000" stroke-width=".25">
<path d="M41.9 25.3l1.3 2.5h-2.6zM41.9 35.4l1.3 2.6h-2.6zM63.5 31.6l1.3 2.5h-2.6zM104.1 32.9l1.3 2.5h-2.5zM175.3 31.6l1.2 2.5h-2.5zM243.8 32.9l1.3 2.5h-2.5zM66.5 43h4.1v.8h-4.1zM66.5 44.8h4.1v.8h-4.1zM109.2 51.2h2.1l-2.1 3.5zM107.2 51.2h2v3.5zM107.2 54.5h4.1v.7h-4.1zM122.4 45.6h4.1v.7h-4.1z"/>
<path d="M122.4 47.4h4.1v.7h-4.1zM152.9 45.6h4.1v.7h-4.1zM152.9 47.4h4.1v.7h-4.1zM163.1 45.6h4v.7h-4zM163.1 47.4h4v.7h-4zM180.8 43h4.1v.8h-4.1zM180.8 44.8h4.1v.8h-4.1zM221.5 46.8h4.1v.8h-4.1zM221.5 48.6h4.1v.8h-4.1zM231.6 46.8h4.1v.8h-4.1zM231.6 48.6h4.1v.8h-4.1zM80.5 61.3l3.6 2.1h-3.6z"/>
<path d="M80.5 63.4h3.6l-3.6 2zM83.8 61.3h.8v4.1h-.8zM170.2 67.2l1.2 2.5h-2.5zM280.7 67.2l1.2 2.5h-2.5zM204.5 91.8h.7v4.1h-.7zM206.2 91.8h.8v4.1h-.8zM234.9 96.9h.8v4.1h-.8zM236.7 96.9h.8v4.1h-.8zM335.3 91.8h.7v4.1h-.7zM337.1 91.8h.7v4.1h-.7zM278.1 109.6h.8v4.1h-.8zM279.9 109.6h.8v4.1h-.8z"/>
<path d="M379 106.5h4v.8h-4zM379 108.3h4v.8h-4zM294.6 135h.8v4.1h-.8zM296.4 135h.8v4.1h-.8zM361.2 125.6h4.1v.8h-4.1zM361.2 127.4h4.1v.7h-4.1z"/>
</g>
<path d="M73.6 38a.05 .05 0 0 0 .1 0 .05 .05 0 0 0-.1 0zM91.4 54.5a.05 .05 0 0 0 .1 0 .05 .05 0 0 0-.1 0zM73.6 43a.05 .05 0 0 0 .1 0 .05 .05 0 0 0-.1 0zM124.4 38a.05 .05 0 0 0 .1 0 .05 .05 0 0 0-.1 0zM104.1 38a.05 .05 0 0 0 .1 0 .05 .05 0 0 0-.1 0zM154.9 38a.05 .05 0 0 0 .1 0 .05 .05 0 0 0-.1 0zM129.5 43a.05 .05 0 0 0 .1 0 .05 .05 0 0 0-.1 0zM143.5 58.3a.05 .05 0 0 0 .1 0 .05 .05 0 0 0-.1 0zM129.5 38a.05 .05 0 0 0 .1 0 .05 .05 0 0 0-.1 0zM138.4 58.3a.05 .05 0 0 0 .1 0 .05 .05 0 0 0-.1 0zM73.6 48.1a.05 .05 0 0 0 .1 0 .05 .05 0 0 0-.1 0zM201.9 58.3a.05 .05 0 0 0 .1 0 .05 .05 0 0 0-.1 0zM223.5 58.3a.05 .05 0 0 0 .1 0 .05 .05 0 0 0-.1 0zM223.5 38a.05 .05 0 0 0 .1 0 .05 .05 0 0 0-.1 0zM233.6 58.3a.05 .05 0 0 0 .1 0 .05 .05 0 0 0-.1 0zM187.9 38a.05 .05 0 0 0 .1 0 .05 .05 0 0 0-.1 0zM182.8 38a.05 .05 0 0 0 .1 0 .05 .05 0 0 0-.1 0zM233.6 38a.05 .05 0 0 0 .1 0 .05 .05 0 0 0-.1 0zM386 101.5a.05 .05 0 0 0 .1 0 .05 .05 0 0 0-.1 0zM386 114.2a.05 .05 0 0 0 .1 0 .05 .05 0 0 0-.1 0zM391.1 114.2a.05 .05 0 0 0 .1 0 .05 .05 0 0 0-.1 0zM331.4 93.8a.05 .05 0 0 0 .1 0 .05 .05 0 0 0-.1 0zM175.2 38a.05 .05 0 0 0 .1 0 .05 .05 0 0 0-.1 0zM154.9 58.3a.05 .05 0 0 0 .1 0 .05 .05 0 0 0-.1 0zM182.8 58.3a.05 .05 0 0 0 .1 0 .05 .05 0 0 0-.1 0zM391.1 154.8a.05 .05 0 0 0 .1 0 .05 .05 0 0 0-.1 0zM391.1 142.1a.05 .05 0 0 0 .1 0 .05 .05 0 0 0-.1 0zM391.1 152.3a.05 .05 0 0 0 .1 0 .05 .05 0 0 0-.1 0zM180.3 73.5a.05 .05 0 0 0 .1 0 .05 .05 0 0 0-.1 0zM199.3 93.8a.05 .05 0 0 0 .1 0 .05 .05 0 0 0-.1 0zM142.2 73.5a.05 .05 0 0 0 .1 0 .05 .05 0 0 0-.1 0zM144.7 116.7a.05 .05 0 0 0 .1 0 .05 .05 0 0 0-.1 0zM142.2 116.7a.05 .05 0 0 0 .1 0 .05 .05 0 0 0-.1 0zM199.3 88.8a.05 .05 0 0 0 .1 0 .05 .05 0 0 0-.1 0zM99 107.8a.05 .05 0 0 0 .1 0 .05 .05 0 0 0-.1 0zM104.1 102.7a.05 .05 0 0 0 .1 0 .05 .05 0 0 0-.1 0zM104.1 119.2a.05 .05 0 0 0 .1 0 .05 .05 0 0 0-.1 0zM109.2 38a.05 .05 0 0 0 .1 0 .05 .05 0 0 0-.1 0zM41.9 43a.05 .05 0 0 0 .1 0 .05 .05 0 0 0-.1 0zM68.5 38a.05 .05 0 0 0 .1 0 .05 .05 0 0 0-.1 0zM350.5 119.2a.05 .05 0 0 0 .1 0 .05 .05 0 0 0-.1 0zM363.2 119.2a.05 .05 0 0 0 .1 0 .05 .05 0 0 0-.1 0zM391.1 119.2a.05 .05 0 0 0 .1 0 .05 .05 0 0 0-.1 0zM243.8 98.9a.05 .05 0 0 0 .1 0 .05 .05 0 0 0-.1 0zM287 111.6a.05 .05 0 0 0 .1 0 .05 .05 0 0 0-.1 0zM287 137a.05 .05 0 0 0 .1 0 .05 .05 0 0 0-.1 0zM271.7 137a.05 .05 0 0 0 .1 0 .05 .05 0 0 0-.1 0zM271.7 111.6a.05 .05 0 0 0 .1 0 .05 .05 0 0 0-.1 0zM243.8 124.3a.05 .05 0 0 0 .1 0 .05 .05 0 0 0-.1 0z" fill="#000" stroke="#000" stroke-width="1.3"/>
<g font-size="6.6">
<text x="336.5" y="266.9">HWPT011X</text>
<text x="392.6" y="269">A3</text>
</g>
<g font-size="4.6">
<text x="45.4" y="14.9">1</text>
<text x="92.9" y="14.9">2</text>
<text x="139.3" y="14.9">3</text>
<text x="188.4" y="14.9">4</text>
<text x="234.3" y="14.9">5</text>
<text x="282.3" y="14.9">6</text>
<text x="329.3" y="14.9">7</text>
<text x="377.3" y="14.9">8</text>
<text x="67.6" y="26.1">POWER INPUT</text>
<text x="129.4" y="26.1">3V3_AUX SUPPLY</text>
<text x="187.8" y="26.1">1V8_AUX SUPPLY</text>
<text x="15.9" y="38.3">F</text>
<text x="404.4" y="38.3">F</text>
<text x="15.9" y="81.2">E</text>
<text x="190.2" y="79.5">ANTENNA SELECTION AND MATCHING</text>
<text x="404.4" y="81.2">E</text>
<text x="384.1" y="98.5">ANT</text>
<text x="15.9" y="125.2">D</text>
<text x="404.4" y="125.2">D</text>
<text x="15.9" y="169.2">C</text>
<text x="404.4" y="169.2">C</text>
<text x="15.9" y="212.3">B</text>
<text x="404.4" y="212.3">B</text>
<text x="15.9" y="257.2">A</text>
<text x="334.9" y="253.1">SEQUANS &quot;NEKTAR&quot; MODULE</text>
<text x="404.4" y="257.2">A</text>
<text x="332.8" y="258.4">EXPERIMENTATION SCHEMATIC</text>
<text x="188.4" y="273.4">POWER/ANTENNA/INTERFACES</text>
<text x="45.4" y="280.2">1</text>
<text x="92.9" y="280.2">2</text>
<text x="139.3" y="280.2">3</text>
<text x="188.4" y="280.2">4</text>
<text x="234.3" y="280.2">5</text>
<text x="282.3" y="280.2">6</text>
<text x="329.3" y="280.2">7</text>
<text x="377.3" y="280.2">8</text>
</g>
<g font-size="3.3">
<text x="264.9" y="104.3">MATCHING CIRCUITS</text>
<text x="328.7" y="246.9">NEKTAR</text>
<text x="262.9" y="252.8">Luke PARKER</text>
<text x="299.7" y="252.8">2022-01-14</text>
<text x="262.9" y="259.1">Neil PADLEY</text>
<text x="299.7" y="259.1">2022-01-14</text>
<text x="262.9" y="266.7">Jean-Marc DELAS</text>
<text x="299.7" y="266.7">2022-01-14</text>
<text x="330.5" y="273.8">N.T.S.</text>
<text x="359.2" y="273.8">1</text>
<text x="379" y="273.8">1of3</text>
</g>
<g font-size="2.4">
<text x="49.6" y="32.1">1</text>
<text x="57.9" y="31.1">PWR_IN</text>
<text x="56.1" y="37.5">2</text>
<text x="49.6" y="42.3">3</text>
<text x="110.8" y="43.8">R22</text>
<text x="110.8" y="46.7">330RC4</text>
<text x="43.6" y="53">2</text>
<text x="45.7" y="50.4">J9</text>
<text x="112.6" y="51.6">D1</text>
<text x="43.6" y="55.5">1</text>
<text x="49" y="56.8">1</text>
<text x="49" y="54.2">2</text>
<text x="112.6" y="54.3">GRN</text>
<text x="106.1" y="64.7">GND</text>
<text x="38.8" y="67.2">GND</text>
<text x="157.3" y="68.4">3V3_AUX</text>
<text x="274.2" y="66.7">1V8_AUX</text>
<text x="277.6" y="92.6">GND</text>
<text x="109.1" y="101.1">R37</text>
<text x="196.9" y="101">4</text>
<text x="220.8" y="97.3">C38</text>
<text x="233.8" y="96.4">C39</text>
<text x="249.8" y="97.3">L6</text>
<text x="109.9" y="106.4">NF</text>
<text x="117.8" y="107.3">GND</text>
<text x="185.5" y="106.3">6</text>
<text x="185.5" y="103.7">7</text>
<text x="188.7" y="107.6">V2</text>
<text x="188.7" y="105">V1</text>
<text x="196.8" y="104.3">VDD</text>
<text x="205" y="105.1">RF1</text>
<text x="211.3" y="103.5">3</text>
<text x="220.8" y="102.6">0R0</text>
<text x="230.6" y="105">L1</text>
<text x="230.6" y="107.6">8n7</text>
<text x="233.7" y="103.4">2p7</text>
<text x="245.9" y="105">L2</text>
<text x="245.9" y="107.6">15N</text>
<text x="248.8" y="102.6">0R0</text>
<text x="154.9" y="109.8">MM8430-2610</text>
<text x="176" y="113.7">GND</text>
<text x="185.5" y="108.8">5</text>
<text x="187.5" y="112.7">SKY13414-485LF</text>
<text x="188.7" y="110.1">V3</text>
<text x="196.6" y="110.1">U22</text>
<text x="211.3" y="113.7">9</text>
<text x="261.5" y="110">R16</text>
<text x="277" y="109.1">C40</text>
<text x="293" y="110">L9</text>
<text x="183.3" y="118.7">13</text>
<text x="205" y="115.3">RF2</text>
<text x="261.5" y="115.3">0R0</text>
<text x="273.8" y="117.7">L7</text>
<text x="276.8" y="116.1">3p2</text>
<text x="289.1" y="117.7">L8</text>
<text x="291.9" y="115.3">0R0</text>
<text x="341.1" y="115">GND</text>
<text x="355.5" y="117.2">R15</text>
<text x="140.4" y="123.9">GND</text>
<text x="188.7" y="120.2">ANT</text>
<text x="205" y="125.5">RF3</text>
<text x="211.3" y="123.8">2</text>
<text x="220.8" y="122.7">R17</text>
<text x="233.5" y="122.7">C47</text>
<text x="249" y="122.7">L12</text>
<text x="273.8" y="120.3">12n</text>
<text x="289.1" y="120.3">10n</text>
<text x="353.1" y="125.4">R56</text>
<text x="355.5" y="122.3">5n1</text>
<text x="220.8" y="128">0R0</text>
<text x="230.2" y="128.9">L10</text>
<text x="233.5" y="128">0R0</text>
<text x="245.5" y="128.9">L11</text>
<text x="248.8" y="128">0R0</text>
<text x="352.6" y="127.9">12n</text>
<text x="365.8" y="129.1">0p4</text>
<text x="365.8" y="126.5">R60</text>
<text x="102.8" y="133">GND</text>
<text x="115.5" y="132.7">GND</text>
<text x="196.8" y="136.3">GND</text>
<text x="205" y="135.6">RF4</text>
<text x="211.3" y="134">10</text>
<text x="261.7" y="135.4">L13</text>
<text x="277" y="135">L14</text>
<text x="293.7" y="134.5">L15</text>
<text x="195.1" y="139.6">15</text>
<text x="261.5" y="140.7">0R0</text>
<text x="276.8" y="140.1">2n9</text>
<text x="293.3" y="141.5">3p2</text>
<text x="273.4" y="144.1">C48</text>
<text x="288.6" y="144.1">C49</text>
<text x="384.1" y="146.7">R61</text>
</g>
<g font-size="2.3">
<text x="26.8" y="27.8">USB_VBUS</text>
<text x="51.1" y="29.1">J10</text>
<text x="81.7" y="35.2">TPS2065</text>
<text x="85.8" y="32.6">U2</text>
<text x="104.2" y="34.1">5V0_USB</text>
<text x="132.2" y="33.4">LP38692-3.3</text>
<text x="138.9" y="30.3">U3</text>
<text x="162.6" y="32.9">3V3_AUX</text>
<text x="237.5" y="31.6">1V8_AUX</text>
<text x="26.6" y="38">LIPO_VBUS</text>
<text x="76.6" y="37.5">2</text>
<text x="79" y="39">IN</text>
<text x="90.7" y="41.2">OUT</text>
<text x="90.7" y="39">OUT</text>
<text x="97" y="37.4">6</text>
<text x="97.1" y="40.2">7</text>
<text x="114.2" y="36.3">R45</text>
<text x="114.2" y="41.6">0R0</text>
<text x="132.5" y="37.5">1</text>
<text x="135.4" y="39">VIN</text>
<text x="139.1" y="39">VOUT</text>
<text x="147.8" y="37.4">4</text>
<text x="167.6" y="36.3">R46</text>
<text x="167.6" y="41.6">0R0</text>
<text x="189.3" y="36.9">1</text>
<text x="193.9" y="39">IN</text>
<text x="204.4" y="39">OUT</text>
<text x="211.8" y="37.2">5</text>
<text x="236.1" y="36.3">R50</text>
<text x="236.1" y="41.6">0R0</text>
<text x="60.9" y="46.5">10u</text>
<text x="62.4" y="44">C3</text>
<text x="76.6" y="42.6">3</text>
<text x="76.7" y="47.8">4</text>
<text x="79" y="43.9">IN</text>
<text x="90.7" y="43.7">OUT</text>
<text x="97.1" y="47.6">5</text>
<text x="97.2" y="42.7">8</text>
<text x="132.5" y="42.5">6</text>
<text x="132.5" y="47.7">3</text>
<text x="135.4" y="44">VIN SNS</text>
<text x="147.9" y="42.5">5</text>
<text x="157.5" y="46.5">C5</text>
<text x="167.7" y="46.5">C45</text>
<text x="175.2" y="46.5">10u</text>
<text x="176.7" y="44">C6</text>
<text x="190.1" y="47.4">3</text>
<text x="195.1" y="45.6">TPS73618</text>
<text x="200.1" y="42.5">U4</text>
<text x="211.8" y="47.4">4</text>
<text x="226.1" y="47.8">C7</text>
<text x="236.3" y="47.8">C8</text>
<text x="61.7" y="51.4">GND</text>
<text x="79.5" y="49.1">EN</text>
<text x="81" y="51.5">GND GND</text>
<text x="91.8" y="49.1">OC</text>
<text x="116.8" y="49.1">10u</text>
<text x="135.2" y="51.4">GNDGND</text>
<text x="135.4" y="49.1">VEN</text>
<text x="157.5" y="49.1">10u</text>
<text x="167.6" y="49.1">100n</text>
<text x="193.9" y="49.1">EN</text>
<text x="198.1" y="52.4">GND</text>
<text x="206.2" y="49.1">NR</text>
<text x="226.1" y="50.3">10u</text>
<text x="236.2" y="50.3">100n</text>
<text x="66.8" y="57.8">R49</text>
<text x="80.7" y="58">D4</text>
<text x="81.6" y="54.5">1</text>
<text x="89.3" y="54.5">9</text>
<text x="136.2" y="54.5">2</text>
<text x="141.3" y="54.5">7</text>
<text x="203.5" y="56.2">2</text>
<text x="65.1" y="60.6">220R</text>
<text x="79.8" y="60.6">RED</text>
<text x="92.2" y="60.3">GND</text>
<text x="234.5" y="62.8">GND</text>
<text x="75.3" y="68.2">OVERCURRENT</text>
<text x="104" y="74.5">[2]</text>
<text x="105.8" y="74.5">RFDATA2</text>
<text x="281.2" y="77.9">A2</text>
<text x="104" y="82.1">[2]</text>
<text x="105.8" y="82.1">RFDATA3</text>
<text x="272.7" y="80.5">A1</text>
<text x="286.8" y="80.4">B2</text>
<text x="281.2" y="86.4">B1</text>
<text x="285.7" y="84.9">U21</text>
<text x="285.7" y="87.5">74LVC1G04</text>
<text x="386.9" y="87.2">NN03-310</text>
<text x="388.6" y="84.7">ANT1-A</text>
<text x="143.9" y="93.3">R13</text>
<text x="154" y="93.3">R14</text>
<text x="203.4" y="91.3">C35</text>
<text x="334.2" y="91.3">C46</text>
<text x="143.9" y="96.2">100K</text>
<text x="154" y="96.2">100K</text>
<text x="202.3" y="98.3">100n</text>
<text x="205" y="101.2">GND</text>
<text x="322.1" y="101">4</text>
<text x="333.1" y="98.3">100n</text>
<text x="343.7" y="100.2">GND</text>
<text x="88.7" y="103.7">J5</text>
<text x="89.4" y="107.5">U.LF</text>
<text x="143" y="102.2">GND</text>
<text x="153.2" y="102.2">GND</text>
<text x="155" y="107.1">J1</text>
<text x="307.7" y="103.5">9</text>
<text x="310.4" y="105.1">RF2</text>
<text x="318.1" y="104.2">VDD</text>
<text x="328.4" y="107.5">V2</text>
<text x="328.4" y="105">V1</text>
<text x="333.5" y="106.3">6</text>
<text x="333.5" y="103.7">7</text>
<text x="373.2" y="107.5">C37</text>
<text x="388.1" y="107.5">L5</text>
<text x="105.8" y="108.6">R57</text>
<text x="105.8" y="111.4">NF</text>
<text x="126.9" y="108.9">TEST CONNECTOR</text>
<text x="307.7" y="113.7">3</text>
<text x="309.7" y="112.6">SKY13414-485LF</text>
<text x="318.6" y="110.1">U18</text>
<text x="328.4" y="110.1">V3</text>
<text x="333.5" y="108.8">5</text>
<text x="373.5" y="110">0p8</text>
<text x="388.1" y="110.1">8n4</text>
<text x="96" y="116.2">GND</text>
<text x="106.6" y="117.6">R54</text>
<text x="175.2" y="117.6">R98</text>
<text x="221.8" y="116.2">GND</text>
<text x="237" y="116.2">GND</text>
<text x="310.4" y="115.3">RF1</text>
<text x="333.9" y="118.7">13</text>
<text x="336.9" y="117.6">R100</text>
<text x="77.2" y="120.2">[2]</text>
<text x="79.6" y="120.2">LTE_ANT</text>
<text x="94.7" y="123.8">R36</text>
<text x="106.6" y="122.9">0R0</text>
<text x="115.9" y="123.8">R38</text>
<text x="175.2" y="122.9">0R0</text>
<text x="306" y="123.8">10</text>
<text x="310.4" y="125.4">RF4</text>
<text x="326.6" y="120.1">ANT</text>
<text x="337.7" y="122.9">0R0</text>
<text x="388.6" y="125.3">ANT1-B</text>
<text x="96.4" y="126.6">NF</text>
<text x="115.9" y="126.6">NF</text>
<text x="230.2" y="131.7">NF</text>
<text x="245.5" y="131.7">NF</text>
<text x="264.9" y="128.9">GND</text>
<text x="280.2" y="128.9">GND</text>
<text x="386.9" y="127.9">NN03-310</text>
<text x="307.7" y="134">2</text>
<text x="310.4" y="135.6">RF3</text>
<text x="317.8" y="136.2">GND</text>
<text x="351.3" y="134">GND</text>
<text x="364.3" y="134">GND</text>
<text x="192.6" y="142.8">GND</text>
<text x="221.8" y="141.6">GND</text>
<text x="237" y="141.6">GND</text>
<text x="322.1" y="139.5">15</text>
<text x="273.4" y="147">NF</text>
<text x="288.6" y="147">NF</text>
<text x="314.2" y="144.1">GND</text>
<text x="386" y="149.5">NF</text>
<text x="264.9" y="154.3">GND</text>
<text x="280.2" y="154.3">GND</text>
<text x="262.5" y="227.2">THE INFORMATION CONTAINED IN THIS DOCUMENT</text>
<text x="262.7" y="231">IS THE PROPERTY OF SEQUANS COMMUNICATIONS</text>
<text x="264.4" y="234.8">NO REPRODUCTION OR UNAUTHORIZED USE IN</text>
<text x="265.1" y="238.6">WHOLE OR IN PART SHALL BE MADE WITHOUT</text>
<text x="266.9" y="242.4">THE WRITTEN CONSENT OF THE COMPANY.</text>
<text x="299.7" y="273.2">17/01/2022</text>
</g>
<text font-size="2" x="383.9" y="247.5">HWPT011X1_0.sch</text>
<g font-size="1.6">
<text x="323.1" y="245.2">FIRST</text>
<text x="381.3" y="244.6">FILENAME</text>
<text x="253.7" y="249.6">DRAWN</text>
<text x="295.4" y="249.7">DATE</text>
<text x="323.1" y="247.3">USED:</text>
<text x="323.1" y="250.8">TITLE:</text>
<text x="253.7" y="256.5">CHECKED</text>
<text x="295.4" y="256.5">DATE</text>
<text x="253.7" y="263.2">ENG. APPROVED</text>
<text x="295.5" y="263.2">DATE</text>
<text x="323.1" y="261.2">DRAWING No:</text>
<text x="391.6" y="261.2">SIZE:</text>
<text x="295.5" y="269.9">DATE</text>
<text x="253.7" y="270.1">ENG. CHANGE</text>
<text x="323.1" y="272.7">SCALE:</text>
<text x="347.1" y="272.7">ISSUE:</text>
<text x="370.8" y="272.7">SHEET:</text>
<text x="392" y="273.6">396 x 273</text>
</g>
</svg>
